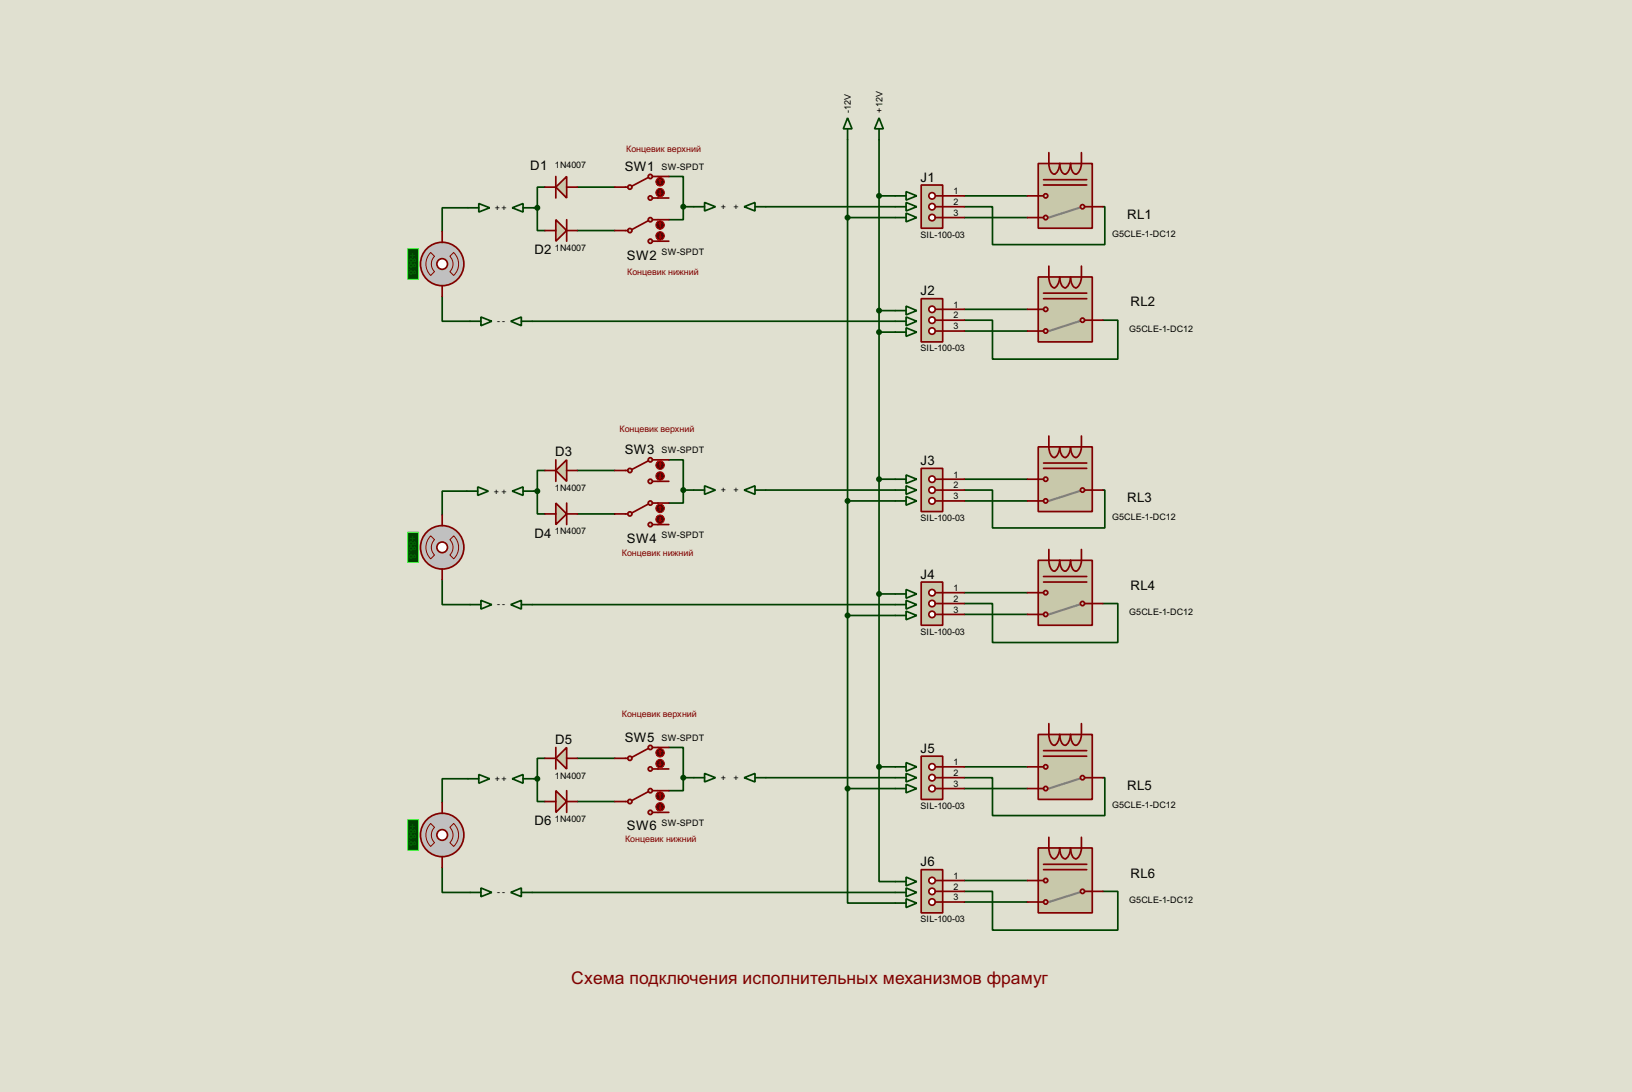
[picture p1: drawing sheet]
<svg xmlns="http://www.w3.org/2000/svg" width="383mm" height="256mm" viewBox="0 0 383 256" stroke-linecap="round" stroke-linejoin="round" font-family="sans-serif">
<path d="M0 0h383.5v256.5h-383.5z" fill="#e0e0d0"/>
<g fill="none" stroke="#004000" stroke-width=".4">
<path d="M199.2 32.8v152.4M206.6 32.8v147.3M110 48.8h-6.1v5.6M125.5 48.8h.8M126.3 48.8v5.4h1.8M128.1 44h-1.8v4.8M135.7 44h8.8M135.7 54.2h8.8M157.2 41.5h3.4v7.1M160.6 48.6v3h-3.4M160.6 48.6h2.5M180 48.6h30.4"/>
<path d="M199.2 51.1h11.2M206.6 46h3.8M226.6 48.6h6.6v8.9h26.4v-8.9h-.4M226.6 46h14.8M226.6 51.1h14.8M103.9 69.7v5.8h6.6M125.1 75.5h85.3M206.6 73h3.8M206.6 78h3.8M226.6 75.2h6.6v9.2h29.5v-9.2h-3.5M226.6 72.7h14.8M226.6 77.8h14.8"/>
<path d="M109.7 115.4h-5.8v5.6M125.5 115.4h.8M126.3 115.4v5.3h1.8M128.1 110.5h-1.8v4.9M135.7 110.5h8.8M157.2 108h3.4v7.1M160.6 115.1v3.1h-3.4M160.6 115.1h2.5M180 115.1h30.4M199.2 117.7h11.2M206.6 112.6h3.8M226.6 115.1h6.6v8.9h26.4v-8.9h-.4"/>
<path d="M226.6 112.6h14.8M226.6 117.7h14.8M103.9 136.2v5.8h6.6M135.7 120.7h8.8M206.6 139.5h3.8M226.6 139.2h14.8M125.1 142h85.3M199.2 144.6h11.2M226.6 141.8h6.6v9.1h29.5v-9.1h-3.5M226.6 144.3h14.8M128.1 178.1h-1.8v4.8M135.7 178.1h8.8"/>
<path d="M157.2 175.6h3.4v7.1M110 182.9h-6.1v5.6M125.5 182.9h.8M126.3 182.9v5.4h1.8M135.7 188.3h8.8M160.6 182.7v3h-3.4M160.6 182.7h2.5M180 182.7h30.4M199.2 185.2v26.9h11.2M199.2 185.2h11.2M206.6 180.1v27h3.8M206.6 180.1h3.8"/>
<path d="M226.6 182.7h6.6v8.9h26.4v-8.9h-.4M226.6 180.1h14.8M226.6 185.2h14.8M103.9 203.8v5.8h6.6M125.1 209.6h85.3M226.6 209.4h6.6v9.1h29.5v-9.1h-3.5M226.6 206.8h14.8M226.6 211.9h14.8"/>
</g>
<path d="M244 38.4h12.7v15.2h-12.7z" fill="#c8c8aa" stroke="#800000" stroke-width=".4"/>
<path d="M253.6 48.8l-7.1 2.3" fill="none" stroke="#808080" stroke-width=".5"/>
<g fill="#c8c8aa" stroke="#800000" stroke-width=".4">
<circle cx="254.3" cy="48.6" r=".5"/>
<circle cx="245.7" cy="46" r=".5"/>
</g>
<path d="M246.5 38.4a2.29 2.29 0 0 0 1.3 2.5 2.65 2.65 0 0 0 1.2-2.5 2.24 2.24 0 0 0 1.3 2.5 2.65 2.65 0 0 0 1.3-2.5v.6a2.01 2.01 0 0 0 1.2 1.9 2.58 2.58 0 0 0 1.3-2.5M244 46h1.2M245.2 42.2h10.2M245.2 43.5h10.2M254.9 48.6h1.8" fill="none" stroke="#800000" stroke-width=".4"/>
<circle cx="245.7" cy="51.1" r=".5" fill="#c8c8aa" stroke="#800000" stroke-width=".4"/>
<path d="M246.5 35.9v2.5M254.1 35.9v2.5M241.4 51.1h3.8M241.4 46h2.6M256.7 48.6h2.5" fill="none" stroke="#800000" stroke-width=".4"/>
<path d="M199.2 27.7l1 2.6h-2zM199.2 30.3v2.5M206.6 27.7l1 2.6h-2.1zM206.6 30.3v2.5M174.9 48.6l2.5-1v2zM177.4 48.6h2.6" fill="none" stroke="#004000" stroke-width=".4"/>
<path d="M244 65.1h12.7v15.2h-12.7z" fill="#c8c8aa" stroke="#800000" stroke-width=".4"/>
<path d="M253.6 75.5l-7.1 2.3" fill="none" stroke="#808080" stroke-width=".5"/>
<g fill="#c8c8aa" stroke="#800000" stroke-width=".4">
<circle cx="254.3" cy="75.2" r=".5"/>
<circle cx="245.7" cy="72.7" r=".5"/>
</g>
<path d="M244 72.7h1.2M245.2 68.9h10.2M245.2 70.2h10.2M246.5 65.1a2.37 2.37 0 0 0 1.3 2.5 2.75 2.75 0 0 0 1.2-2.5v.6a2.04 2.04 0 0 0 1.3 1.9 2.75 2.75 0 0 0 1.3-2.5v.6a2.08 2.08 0 0 0 1.2 1.9 2.67 2.67 0 0 0 1.3-2.5M254.9 75.2h1.8" fill="none" stroke="#800000" stroke-width=".4"/>
<circle cx="245.7" cy="77.8" r=".5" fill="#c8c8aa" stroke="#800000" stroke-width=".4"/>
<path d="M241.4 77.8h3.8M241.4 72.7h2.6M246.5 62.5v2.6M254.1 62.5v2.6M256.7 75.2h2.5" fill="none" stroke="#800000" stroke-width=".4"/>
<path d="M110 48.8h2.5M112.5 47.8l2.6 1-2.6 1zM110.5 75.5h2.5M113 74.5l2.6 1-2.6 1zM120 75.5l2.5-1v2zM122.5 75.5h2.6" fill="none" stroke="#004000" stroke-width=".4"/>
<path d="M95.8 58.5h2.6v7.1h-2.6z" fill="#004000" stroke="#0f0" stroke-width=".23"/>
<circle cx="103.9" cy="62" r="5.1" fill="#c0c0c0" stroke="#800000" stroke-width=".4"/>
<path d="M101.2 59.3l.9 .9a2.54 2.54 0 0 0 0 3.6l-.9 .9a3.8 3.8 0 0 1 0-5.4zM105.7 60.2l.9-.9a3.7 3.7 0 0 1 0 5.4l-.9-.9a2.54 2.54 0 0 0 0-3.6z" fill="none" stroke="#800000" stroke-width=".23"/>
<circle cx="103.9" cy="62" r="1.25" fill="#feffff" stroke="#800000" stroke-width=".4"/>
<path d="M103.9 54.4v2.6M103.9 67.1v2.6" fill="none" stroke="#800000" stroke-width=".4"/>
<path d="M216.5 43.5h5v10.1h-5z" fill="#c8c8aa" stroke="#800000" stroke-width=".4"/>
<path d="M219.8 46h1.7" fill="none" stroke="#800000" stroke-width=".4"/>
<circle cx="219" cy="48.6" r=".75" fill="#feffff" stroke="#800000" stroke-width=".4"/>
<path d="M219.8 48.6h1.7" fill="none" stroke="#800000" stroke-width=".4"/>
<circle cx="219" cy="51.1" r=".75" fill="#feffff" stroke="#800000" stroke-width=".4"/>
<path d="M219.8 51.1h1.7" fill="none" stroke="#800000" stroke-width=".4"/>
<circle cx="219" cy="46" r=".75" fill="#feffff" stroke="#800000" stroke-width=".4"/>
<path d="M221.5 46h5.1M221.5 48.6h5.1M221.5 51.1h5.1" fill="none" stroke="#800000" stroke-width=".4"/>
<path d="M216.5 70.2h5v10.1h-5z" fill="#c8c8aa" stroke="#800000" stroke-width=".4"/>
<path d="M219.8 72.7h1.7" fill="none" stroke="#800000" stroke-width=".4"/>
<circle cx="219" cy="75.2" r=".75" fill="#feffff" stroke="#800000" stroke-width=".4"/>
<path d="M219.8 75.2h1.7" fill="none" stroke="#800000" stroke-width=".4"/>
<circle cx="219" cy="77.8" r=".75" fill="#feffff" stroke="#800000" stroke-width=".4"/>
<path d="M219.8 77.8h1.7" fill="none" stroke="#800000" stroke-width=".4"/>
<circle cx="219" cy="72.7" r=".75" fill="#feffff" stroke="#800000" stroke-width=".4"/>
<path d="M221.5 72.7h5.1M221.5 75.2h5.1M221.5 77.8h5.1" fill="none" stroke="#800000" stroke-width=".4"/>
<path d="M210.4 46h2.5M210.4 51.1h2.5M210.4 48.6h2.5M212.9 45l2.5 1-2.5 1zM212.9 50.1l2.5 1-2.5 1zM212.9 47.6l2.5 1-2.5 1zM210.4 73h2.5M210.4 78h2.5M210.4 75.5h2.5M212.9 71.9l2.5 1.1-2.5 1zM212.9 77l2.5 1-2.5 1zM212.9 74.5l2.5 1-2.5 1z" fill="none" stroke="#004000" stroke-width=".4"/>
<g fill="#004000" stroke="#004000" stroke-width=".4">
<circle cx="206.5" cy="46" r=".5"/>
<circle cx="199.1" cy="51.1" r=".5"/>
<circle cx="206.5" cy="73" r=".5"/>
<circle cx="206.5" cy="78" r=".5"/>
</g>
<path d="M130.6 44l2.6-2.5v5z" fill="#c8c8aa" stroke="#800000" stroke-width=".4"/>
<path d="M128.1 44h2.5M130.6 41.5v5M133.2 44h2.5" fill="none" stroke="#800000" stroke-width=".4"/>
<path d="M130.6 51.6l2.6 2.6-2.6 2.5z" fill="#c8c8aa" stroke="#800000" stroke-width=".4"/>
<path d="M128.1 54.2h2.5M133.2 51.6v5.1M133.2 54.2h2.5" fill="none" stroke="#800000" stroke-width=".4"/>
<path d="M120.4 48.8l2.5-1v2zM122.9 48.8h2.6M163.1 48.6h2.5M165.6 47.6l2.5 1-2.5 1z" fill="none" stroke="#004000" stroke-width=".4"/>
<circle cx="148" cy="44" r=".5" fill="#c8c8aa" stroke="#800000" stroke-width=".4"/>
<path d="M147 44h.5" fill="none" stroke="#800000" stroke-width=".4"/>
<circle cx="152.8" cy="41.5" r=".5" fill="#c8c8aa" stroke="#800000" stroke-width=".4"/>
<path d="M152.3 41.7l-3.8 2M153.3 41.5h1.3" fill="none" stroke="#800000" stroke-width=".4"/>
<circle cx="152.8" cy="46.5" r=".5" fill="#c8c8aa" stroke="#800000" stroke-width=".4"/>
<path d="M144.5 44h2.5M153.3 46.5h3.9M154.6 41.5h2.6" fill="none" stroke="#800000" stroke-width=".4"/>
<circle cx="155.1" cy="45.3" r="1" fill="#400000" stroke="#f00" stroke-width=".23"/>
<path d="M154.9 45.5l.2 .3M155.1 44.8v1M155.4 45.5l-.3 .3" fill="none" stroke="#f00" stroke-width=".23"/>
<circle cx="155.1" cy="42.7" r="1" fill="#400000" stroke="#f00" stroke-width=".23"/>
<path d="M155.1 42.2l-.2 .3M155.1 42.2l.3 .3M155.1 42.2v1" fill="none" stroke="#f00" stroke-width=".23"/>
<circle cx="148" cy="54.2" r=".5" fill="#c8c8aa" stroke="#800000" stroke-width=".4"/>
<path d="M147 54.2h.5" fill="none" stroke="#800000" stroke-width=".4"/>
<circle cx="152.8" cy="51.6" r=".5" fill="#c8c8aa" stroke="#800000" stroke-width=".4"/>
<path d="M152.3 51.9l-3.8 2M153.3 51.6h1.3" fill="none" stroke="#800000" stroke-width=".4"/>
<circle cx="152.8" cy="56.7" r=".5" fill="#c8c8aa" stroke="#800000" stroke-width=".4"/>
<path d="M144.5 54.2h2.5M153.3 56.7h3.9M154.6 51.6h2.6" fill="none" stroke="#800000" stroke-width=".4"/>
<circle cx="155.1" cy="55.4" r="1" fill="#400000" stroke="#f00" stroke-width=".23"/>
<path d="M154.9 55.7l.2 .2M155.1 54.9v1M155.4 55.7l-.3 .2" fill="none" stroke="#f00" stroke-width=".23"/>
<circle cx="155.1" cy="52.9" r="1" fill="#400000" stroke="#f00" stroke-width=".23"/>
<path d="M155.1 52.4l-.2 .2M155.1 52.4l.3 .2M155.1 52.4v1" fill="none" stroke="#f00" stroke-width=".23"/>
<circle cx="160.5" cy="48.6" r=".5" fill="#004000" stroke="#004000" stroke-width=".4"/>
<path d="M244 105h12.7v15.2h-12.7z" fill="#c8c8aa" stroke="#800000" stroke-width=".4"/>
<path d="M253.6 115.4l-7.1 2.3" fill="none" stroke="#808080" stroke-width=".5"/>
<g fill="#c8c8aa" stroke="#800000" stroke-width=".4">
<circle cx="254.3" cy="115.1" r=".5"/>
<circle cx="245.7" cy="112.6" r=".5"/>
</g>
<path d="M244 112.6h1.2M245.2 108.8h10.2M245.2 110h10.2M246.5 105a2.29 2.29 0 0 0 1.3 2.5 2.65 2.65 0 0 0 1.2-2.5 2.24 2.24 0 0 0 1.3 2.5 2.65 2.65 0 0 0 1.3-2.5v.6a2.01 2.01 0 0 0 1.2 1.9 2.58 2.58 0 0 0 1.3-2.5M254.9 115.1h1.8" fill="none" stroke="#800000" stroke-width=".4"/>
<circle cx="245.7" cy="117.7" r=".5" fill="#c8c8aa" stroke="#800000" stroke-width=".4"/>
<path d="M241.4 117.7h3.8M241.4 112.6h2.6M246.5 102.4v2.6M254.1 102.4v2.6M256.7 115.1h2.5" fill="none" stroke="#800000" stroke-width=".4"/>
<path d="M174.9 115.1l2.5-1v2zM177.4 115.1h2.6" fill="none" stroke="#004000" stroke-width=".4"/>
<path d="M244 131.6h12.7v15.3h-12.7z" fill="#c8c8aa" stroke="#800000" stroke-width=".4"/>
<path d="M253.6 142l-7.1 2.3" fill="none" stroke="#808080" stroke-width=".5"/>
<g fill="#c8c8aa" stroke="#800000" stroke-width=".4">
<circle cx="254.3" cy="141.8" r=".5"/>
<circle cx="245.7" cy="139.2" r=".5"/>
</g>
<path d="M244 139.2h1.2M245.2 135.4h10.2M245.2 136.7h10.2M246.5 131.6a2.37 2.37 0 0 0 1.3 2.6 2.75 2.75 0 0 0 1.2-2.6v.6a2.04 2.04 0 0 0 1.3 2 2.75 2.75 0 0 0 1.3-2.6v.6a2.08 2.08 0 0 0 1.2 2 2.67 2.67 0 0 0 1.3-2.6M254.9 141.8h1.8" fill="none" stroke="#800000" stroke-width=".4"/>
<circle cx="245.7" cy="144.3" r=".5" fill="#c8c8aa" stroke="#800000" stroke-width=".4"/>
<path d="M241.4 139.2h2.6M246.5 129.1v2.5M254.1 129.1v2.5M241.4 144.3h3.8M256.7 141.8h2.5" fill="none" stroke="#800000" stroke-width=".4"/>
<path d="M109.7 115.4h2.6M112.3 114.4l2.5 1-2.5 1zM110.5 142h2.5M113 141l2.6 1-2.6 1.1zM120 142l2.5-1v2.1zM122.5 142h2.6" fill="none" stroke="#004000" stroke-width=".4"/>
<path d="M95.8 125h2.6v7.1h-2.6z" fill="#004000" stroke="#0f0" stroke-width=".23"/>
<circle cx="103.9" cy="128.6" r="5.1" fill="#c0c0c0" stroke="#800000" stroke-width=".4"/>
<path d="M101.2 125.9l.9 .9a2.54 2.54 0 0 0 0 3.6l-.9 .9a3.8 3.8 0 0 1 0-5.4zM105.7 126.8l.9-.9a3.7 3.7 0 0 1 0 5.4l-.9-.9a2.54 2.54 0 0 0 0-3.6z" fill="none" stroke="#800000" stroke-width=".23"/>
<circle cx="103.9" cy="128.6" r="1.25" fill="#feffff" stroke="#800000" stroke-width=".4"/>
<path d="M103.9 121v2.5M103.9 133.7v2.5" fill="none" stroke="#800000" stroke-width=".4"/>
<path d="M216.5 110h5v10.2h-5z" fill="#c8c8aa" stroke="#800000" stroke-width=".4"/>
<path d="M219.8 112.6h1.7" fill="none" stroke="#800000" stroke-width=".4"/>
<circle cx="219" cy="115.1" r=".75" fill="#feffff" stroke="#800000" stroke-width=".4"/>
<path d="M219.8 115.1h1.7" fill="none" stroke="#800000" stroke-width=".4"/>
<circle cx="219" cy="117.7" r=".75" fill="#feffff" stroke="#800000" stroke-width=".4"/>
<path d="M219.8 117.7h1.7" fill="none" stroke="#800000" stroke-width=".4"/>
<circle cx="219" cy="112.6" r=".75" fill="#feffff" stroke="#800000" stroke-width=".4"/>
<path d="M221.5 112.6h5.1M221.5 115.1h5.1M221.5 117.7h5.1" fill="none" stroke="#800000" stroke-width=".4"/>
<path d="M216.5 136.7h5v10.2h-5z" fill="#c8c8aa" stroke="#800000" stroke-width=".4"/>
<path d="M219.8 139.2h1.7" fill="none" stroke="#800000" stroke-width=".4"/>
<circle cx="219" cy="141.8" r=".75" fill="#feffff" stroke="#800000" stroke-width=".4"/>
<path d="M219.8 141.8h1.7" fill="none" stroke="#800000" stroke-width=".4"/>
<circle cx="219" cy="144.3" r=".75" fill="#feffff" stroke="#800000" stroke-width=".4"/>
<path d="M219.8 144.3h1.7" fill="none" stroke="#800000" stroke-width=".4"/>
<circle cx="219" cy="139.2" r=".75" fill="#feffff" stroke="#800000" stroke-width=".4"/>
<path d="M221.5 139.2h5.1M221.5 141.8h5.1M221.5 144.3h5.1" fill="none" stroke="#800000" stroke-width=".4"/>
<path d="M210.4 112.6h2.5M210.4 117.7h2.5M210.4 115.1h2.5M212.9 111.6l2.5 1-2.5 1zM212.9 116.6l2.5 1.1-2.5 1zM212.9 114.1l2.5 1-2.5 1zM210.4 139.5h2.5M212.9 138.5l2.5 1-2.5 1zM210.4 144.6h2.5M210.4 142h2.5M212.9 143.6l2.5 1-2.5 1zM212.9 141l2.5 1-2.5 1.1z" fill="none" stroke="#004000" stroke-width=".4"/>
<circle cx="206.5" cy="112.6" r=".5" fill="#004000" stroke="#004000" stroke-width=".4"/>
<path d="M130.6 110.5l2.6-2.5v5.1z" fill="#c8c8aa" stroke="#800000" stroke-width=".4"/>
<path d="M128.1 110.5h2.5M130.6 108v5.1M133.2 110.5h2.5" fill="none" stroke="#800000" stroke-width=".4"/>
<path d="M130.6 118.2l2.6 2.5-2.6 2.5z" fill="#c8c8aa" stroke="#800000" stroke-width=".4"/>
<path d="M133.2 118.2v5M128.1 120.7h2.5M133.2 120.7h2.5" fill="none" stroke="#800000" stroke-width=".4"/>
<path d="M120.4 115.4l2.5-1v2zM122.9 115.4h2.6M163.1 115.1h2.5M165.6 114.1l2.5 1-2.5 1z" fill="none" stroke="#004000" stroke-width=".4"/>
<circle cx="148" cy="110.5" r=".5" fill="#c8c8aa" stroke="#800000" stroke-width=".4"/>
<path d="M147 110.5h.5" fill="none" stroke="#800000" stroke-width=".4"/>
<circle cx="152.8" cy="108" r=".5" fill="#c8c8aa" stroke="#800000" stroke-width=".4"/>
<path d="M152.3 108.3l-3.8 2M153.3 108h1.3" fill="none" stroke="#800000" stroke-width=".4"/>
<circle cx="152.8" cy="113.1" r=".5" fill="#c8c8aa" stroke="#800000" stroke-width=".4"/>
<path d="M144.5 110.5h2.5M153.3 113.1h3.9M154.6 108h2.6" fill="none" stroke="#800000" stroke-width=".4"/>
<circle cx="155.1" cy="111.8" r="1" fill="#400000" stroke="#f00" stroke-width=".23"/>
<path d="M154.9 112.1l.2 .2M155.1 111.3v1M155.4 112.1l-.3 .2" fill="none" stroke="#f00" stroke-width=".23"/>
<circle cx="155.1" cy="109.3" r="1" fill="#400000" stroke="#f00" stroke-width=".23"/>
<path d="M155.1 108.8l-.2 .2M155.1 108.8l.3 .2M155.1 108.8v1" fill="none" stroke="#f00" stroke-width=".23"/>
<circle cx="148" cy="120.7" r=".5" fill="#c8c8aa" stroke="#800000" stroke-width=".4"/>
<path d="M147 120.7h.5" fill="none" stroke="#800000" stroke-width=".4"/>
<circle cx="152.8" cy="118.2" r=".5" fill="#c8c8aa" stroke="#800000" stroke-width=".4"/>
<path d="M152.3 118.4l-3.8 2.1M153.3 118.2h1.3" fill="none" stroke="#800000" stroke-width=".4"/>
<circle cx="152.8" cy="123.2" r=".5" fill="#c8c8aa" stroke="#800000" stroke-width=".4"/>
<path d="M154.6 118.2h2.6M144.5 120.7h2.5M153.3 123.2h3.9" fill="none" stroke="#800000" stroke-width=".4"/>
<circle cx="155.1" cy="122" r="1" fill="#400000" stroke="#f00" stroke-width=".23"/>
<path d="M154.9 122.2l.2 .3M155.1 121.5v1M155.4 122.2l-.3 .3" fill="none" stroke="#f00" stroke-width=".23"/>
<circle cx="155.1" cy="119.4" r="1" fill="#400000" stroke="#f00" stroke-width=".23"/>
<path d="M155.1 118.9l-.2 .3M155.1 118.9l.3 .3M155.1 118.9v1" fill="none" stroke="#f00" stroke-width=".23"/>
<circle cx="160.5" cy="115.1" r=".5" fill="#004000" stroke="#004000" stroke-width=".4"/>
<path d="M244 172.5h12.7v15.3h-12.7z" fill="#c8c8aa" stroke="#800000" stroke-width=".4"/>
<path d="M253.6 182.9l-7.1 2.3" fill="none" stroke="#808080" stroke-width=".5"/>
<g fill="#c8c8aa" stroke="#800000" stroke-width=".4">
<circle cx="254.3" cy="182.7" r=".5"/>
<circle cx="245.7" cy="180.1" r=".5"/>
</g>
<path d="M245.2 176.3h10.2M245.2 177.6h10.2M246.5 172.5a2.37 2.37 0 0 0 1.3 2.6 2.75 2.75 0 0 0 1.2-2.6v.6a2.04 2.04 0 0 0 1.3 2 2.75 2.75 0 0 0 1.3-2.6v.6a2.08 2.08 0 0 0 1.2 2 2.67 2.67 0 0 0 1.3-2.6M244 180.1h1.2M254.9 182.7h1.8" fill="none" stroke="#800000" stroke-width=".4"/>
<circle cx="245.7" cy="185.2" r=".5" fill="#c8c8aa" stroke="#800000" stroke-width=".4"/>
<path d="M246.5 170v2.5M254.1 170v2.5M241.4 185.2h3.8M241.4 180.1h2.6M256.7 182.7h2.5" fill="none" stroke="#800000" stroke-width=".4"/>
<path d="M174.9 182.7l2.5-1v2zM177.4 182.7h2.6" fill="none" stroke="#004000" stroke-width=".4"/>
<path d="M244 199.2h12.7v15.2h-12.7z" fill="#c8c8aa" stroke="#800000" stroke-width=".4"/>
<path d="M253.6 209.6l-7.1 2.3" fill="none" stroke="#808080" stroke-width=".5"/>
<g fill="#c8c8aa" stroke="#800000" stroke-width=".4">
<circle cx="254.3" cy="209.4" r=".5"/>
<circle cx="245.7" cy="206.8" r=".5"/>
</g>
<path d="M246.5 199.2a2.33 2.33 0 0 0 1.3 2.5 2.68 2.68 0 0 0 1.2-2.5 2.27 2.27 0 0 0 1.3 2.5 2.68 2.68 0 0 0 1.3-2.5v.6a2.03 2.03 0 0 0 1.2 1.9 2.61 2.61 0 0 0 1.3-2.5M244 206.8h1.2M245.2 203h10.2M245.2 204.3h10.2M254.9 209.4h1.8" fill="none" stroke="#800000" stroke-width=".4"/>
<circle cx="245.7" cy="211.9" r=".5" fill="#c8c8aa" stroke="#800000" stroke-width=".4"/>
<path d="M246.5 196.7v2.5M254.1 196.7v2.5M241.4 211.9h3.8M241.4 206.8h2.6M256.7 209.4h2.5" fill="none" stroke="#800000" stroke-width=".4"/>
<path d="M110 182.9h2.5M112.5 181.9l2.6 1-2.6 1.1zM110.5 209.6h2.5M113 208.6l2.6 1-2.6 1zM120 209.6l2.5-1v2zM122.5 209.6h2.6" fill="none" stroke="#004000" stroke-width=".4"/>
<path d="M95.8 192.6h2.6v7.1h-2.6z" fill="#004000" stroke="#0f0" stroke-width=".23"/>
<circle cx="103.9" cy="196.1" r="5.1" fill="#c0c0c0" stroke="#800000" stroke-width=".4"/>
<path d="M101.2 193.4l.9 .9a2.54 2.54 0 0 0 0 3.6l-.9 .9a3.8 3.8 0 0 1 0-5.4zM105.7 194.3l.9-.9a3.7 3.7 0 0 1 0 5.4l-.9-.9a2.53 2.53 0 0 0 0-3.6z" fill="none" stroke="#800000" stroke-width=".23"/>
<circle cx="103.9" cy="196.1" r="1.25" fill="#feffff" stroke="#800000" stroke-width=".4"/>
<path d="M103.9 188.5v2.6M103.9 201.2v2.6" fill="none" stroke="#800000" stroke-width=".4"/>
<path d="M216.5 177.6h5v10.2h-5z" fill="#c8c8aa" stroke="#800000" stroke-width=".4"/>
<path d="M219.8 180.1h1.7" fill="none" stroke="#800000" stroke-width=".4"/>
<circle cx="219" cy="182.7" r=".75" fill="#feffff" stroke="#800000" stroke-width=".4"/>
<path d="M219.8 182.7h1.7" fill="none" stroke="#800000" stroke-width=".4"/>
<circle cx="219" cy="185.2" r=".75" fill="#feffff" stroke="#800000" stroke-width=".4"/>
<path d="M219.8 185.2h1.7" fill="none" stroke="#800000" stroke-width=".4"/>
<circle cx="219" cy="180.1" r=".75" fill="#feffff" stroke="#800000" stroke-width=".4"/>
<path d="M221.5 180.1h5.1M221.5 182.7h5.1M221.5 185.2h5.1" fill="none" stroke="#800000" stroke-width=".4"/>
<path d="M216.5 204.3h5v10.1h-5z" fill="#c8c8aa" stroke="#800000" stroke-width=".4"/>
<path d="M219.8 206.8h1.7" fill="none" stroke="#800000" stroke-width=".4"/>
<circle cx="219" cy="209.4" r=".75" fill="#feffff" stroke="#800000" stroke-width=".4"/>
<path d="M219.8 209.4h1.7" fill="none" stroke="#800000" stroke-width=".4"/>
<circle cx="219" cy="211.9" r=".75" fill="#feffff" stroke="#800000" stroke-width=".4"/>
<path d="M219.8 211.9h1.7" fill="none" stroke="#800000" stroke-width=".4"/>
<circle cx="219" cy="206.8" r=".75" fill="#feffff" stroke="#800000" stroke-width=".4"/>
<path d="M221.5 206.8h5.1M221.5 209.4h5.1M221.5 211.9h5.1" fill="none" stroke="#800000" stroke-width=".4"/>
<path d="M212.9 179.1l2.5 1-2.5 1.1zM210.4 180.1h2.5M210.4 185.2h2.5M210.4 182.7h2.5M212.9 184.2l2.5 1-2.5 1zM212.9 181.7l2.5 1-2.5 1zM210.4 207.1h2.5M210.4 212.1h2.5M210.4 209.6h2.5M212.9 206l2.5 1.1-2.5 1zM212.9 211.1l2.5 1-2.5 1.1zM212.9 208.6l2.5 1-2.5 1z" fill="none" stroke="#004000" stroke-width=".4"/>
<path d="M133.2 175.6v5l-2.6-2.5z" fill="#c8c8aa" stroke="#800000" stroke-width=".4"/>
<path d="M128.1 178.1h2.5M130.6 175.6v5M133.2 178.1h2.5" fill="none" stroke="#800000" stroke-width=".4"/>
<path d="M130.6 185.7l2.6 2.6-2.6 2.5z" fill="#c8c8aa" stroke="#800000" stroke-width=".4"/>
<path d="M128.1 188.3h2.5M133.2 185.7v5.1M133.2 188.3h2.5" fill="none" stroke="#800000" stroke-width=".4"/>
<path d="M120.4 182.9l2.5-1v2.1zM122.9 182.9h2.6M163.1 182.7h2.5M165.6 181.7l2.5 1-2.5 1z" fill="none" stroke="#004000" stroke-width=".4"/>
<circle cx="148" cy="178.1" r=".5" fill="#c8c8aa" stroke="#800000" stroke-width=".4"/>
<path d="M147 178.1h.5" fill="none" stroke="#800000" stroke-width=".4"/>
<circle cx="152.8" cy="175.6" r=".5" fill="#c8c8aa" stroke="#800000" stroke-width=".4"/>
<path d="M152.3 175.8l-3.8 2.1M153.3 175.6h1.3" fill="none" stroke="#800000" stroke-width=".4"/>
<circle cx="152.8" cy="180.6" r=".5" fill="#c8c8aa" stroke="#800000" stroke-width=".4"/>
<path d="M144.5 178.1h2.5M154.6 175.6h2.6M153.3 180.6h3.9" fill="none" stroke="#800000" stroke-width=".4"/>
<circle cx="155.1" cy="179.4" r="1" fill="#400000" stroke="#f00" stroke-width=".23"/>
<path d="M154.9 179.6l.2 .3M155.1 178.9v1M155.4 179.6l-.3 .3" fill="none" stroke="#f00" stroke-width=".23"/>
<circle cx="155.1" cy="176.8" r="1" fill="#400000" stroke="#f00" stroke-width=".23"/>
<path d="M155.1 176.3l-.2 .3M155.1 176.3l.3 .3M155.1 176.3v1" fill="none" stroke="#f00" stroke-width=".23"/>
<circle cx="148" cy="188.3" r=".5" fill="#c8c8aa" stroke="#800000" stroke-width=".4"/>
<path d="M147 188.3h.5" fill="none" stroke="#800000" stroke-width=".4"/>
<circle cx="152.8" cy="185.7" r=".5" fill="#c8c8aa" stroke="#800000" stroke-width=".4"/>
<path d="M152.3 186l-3.8 2M153.3 185.7h1.3" fill="none" stroke="#800000" stroke-width=".4"/>
<circle cx="152.8" cy="190.8" r=".5" fill="#c8c8aa" stroke="#800000" stroke-width=".4"/>
<path d="M144.5 188.3h2.5M153.3 190.8h3.9M154.6 185.7h2.6" fill="none" stroke="#800000" stroke-width=".4"/>
<circle cx="155.1" cy="189.5" r="1" fill="#400000" stroke="#f00" stroke-width=".23"/>
<path d="M154.9 189.8l.2 .2M155.1 189v1M155.4 189.8l-.3 .2" fill="none" stroke="#f00" stroke-width=".23"/>
<circle cx="155.1" cy="187" r="1" fill="#400000" stroke="#f00" stroke-width=".23"/>
<path d="M155.1 186.5l-.2 .2M155.1 186.5l.3 .2M155.1 186.5v1" fill="none" stroke="#f00" stroke-width=".23"/>
<g fill="#004000" stroke="#004000" stroke-width=".4">
<circle cx="160.5" cy="182.7" r=".5"/>
<circle cx="199.1" cy="117.7" r=".5"/>
<circle cx="206.5" cy="139.5" r=".5"/>
<circle cx="206.5" cy="180.1" r=".5"/>
<circle cx="199.1" cy="144.6" r=".5"/>
<circle cx="199.1" cy="185.2" r=".5"/>
<circle cx="126.2" cy="48.8" r=".5"/>
<circle cx="126.2" cy="115.4" r=".5"/>
<circle cx="126.2" cy="182.9" r=".5"/>
</g>
<text font-size="4.6" fill="#800000" x="134.2" y="231.2">Схема подключения исполнительных механизмов фрамуг</text>
<g font-size="3.5">
<text x="124.6" y="39.9">D1</text>
<text x="146.8" y="40.1">SW1</text>
<text x="216.3" y="42.7">J1</text>
<text x="264.9" y="51.4">RL1</text>
<text x="125.6" y="59.7">D2</text>
<text x="147.3" y="61">SW2</text>
<text x="216.3" y="69.4">J2</text>
<text x="265.6" y="72">RL2</text>
<text x="130.5" y="107.2">D3</text>
<text x="146.8" y="106.7">SW3</text>
<text x="216.3" y="109.2">J3</text>
<text x="264.9" y="118">RL3</text>
<text x="125.6" y="126.3">D4</text>
<text x="147.3" y="127.5">SW4</text>
<text x="216.3" y="135.9">J4</text>
<text x="265.6" y="138.5">RL4</text>
<text x="130.5" y="174.8">D5</text>
<text x="146.8" y="174.3">SW5</text>
<text x="216.3" y="176.8">J5</text>
<text x="264.9" y="185.5">RL5</text>
<text x="125.6" y="193.8">D6</text>
<text x="147.3" y="195.1">SW6</text>
<text x="216.3" y="203.5">J6</text>
<text x="265.6" y="206.1">RL6</text>
</g>
<g font-size="2.4">
<text x="200" y="26.5" transform="rotate(-90 200 26.5)">-12V</text>
<text x="207.4" y="26.5" transform="rotate(-90 207.4 26.5)">+12V</text>
<text x="130.4" y="39.5">1N4007</text>
<text x="155.4" y="39.9">SW-SPDT</text>
<text x="224.1" y="45.6">1</text>
<text x="116.3" y="49.6">++</text>
<text x="169.4" y="49.4">+</text>
<text x="172.4" y="49.4">+</text>
<text x="224.1" y="48.1">2</text>
<text x="224.1" y="50.7">3</text>
<text x="130.4" y="58.9">1N4007</text>
<text x="155.4" y="59.9">SW-SPDT</text>
<text x="216.3" y="55.8">SIL-100-03</text>
<text x="261.3" y="55.6">G5CLE-1-DC12</text>
<text x="116.8" y="76">- -</text>
<text x="224.1" y="72.3">1</text>
<text x="224.1" y="74.8">2</text>
<text x="224.1" y="77.4">3</text>
<text x="265.3" y="78">G5CLE-1-DC12</text>
<text x="216.3" y="82.5">SIL-100-03</text>
<text x="155.4" y="106.4">SW-SPDT</text>
<text x="224.1" y="112.2">1</text>
<text x="116.1" y="116.2">+ +</text>
<text x="130.4" y="115.3">1N4007</text>
<text x="169.4" y="115.9">+</text>
<text x="172.4" y="115.9">+</text>
<text x="224.1" y="114.7">2</text>
<text x="224.1" y="117.3">3</text>
<text x="130.4" y="125.4">1N4007</text>
<text x="216.3" y="122.4">SIL-100-03</text>
<text x="261.3" y="122.1">G5CLE-1-DC12</text>
<text x="155.4" y="126.5">SW-SPDT</text>
<text x="116.8" y="142.6">- -</text>
<text x="224.1" y="138.8">1</text>
<text x="224.1" y="141.4">2</text>
<text x="224.1" y="143.9">3</text>
<text x="216.3" y="149.1">SIL-100-03</text>
<text x="265.3" y="144.5">G5CLE-1-DC12</text>
<text x="155.4" y="174">SW-SPDT</text>
<text x="224.1" y="179.7">1</text>
<text x="116.3" y="183.7">++</text>
<text x="130.4" y="182.9">1N4007</text>
<text x="169.4" y="183.4">+</text>
<text x="172.4" y="183.4">+</text>
<text x="224.1" y="182.3">2</text>
<text x="224.1" y="184.8">3</text>
<text x="216.3" y="190">SIL-100-03</text>
<text x="261.3" y="189.7">G5CLE-1-DC12</text>
<text x="130.4" y="193">1N4007</text>
<text x="155.4" y="194">SW-SPDT</text>
<text x="224.1" y="206.4">1</text>
<text x="224.1" y="209">2</text>
<text x="116.8" y="210.2">- -</text>
<text x="224.1" y="211.5">3</text>
<text x="265.3" y="212.1">G5CLE-1-DC12</text>
<text x="216.3" y="216.6">SIL-100-03</text>
</g>
<g font-size="2.4" fill="#800000">
<text x="147.1" y="35.8">Концевик верхний</text>
<text x="147.4" y="64.5">Концевик нижний</text>
<text x="145.6" y="101.4">Концевик верхний</text>
<text x="146.1" y="130.6">Концевик нижний</text>
<text x="146.1" y="168.4">Концевик верхний</text>
<text x="146.9" y="197.9">Концевик нижний</text>
</g>
<g font-size="2.4" fill="#008000">
<text x="96.3" y="59.3" transform="rotate(90 96.3 59.3)">+88.8</text>
<text x="96.3" y="125.9" transform="rotate(90 96.3 125.9)">+88.8</text>
<text x="96.3" y="193.5" transform="rotate(90 96.3 193.5)">+88.8</text>
</g>
</svg>
